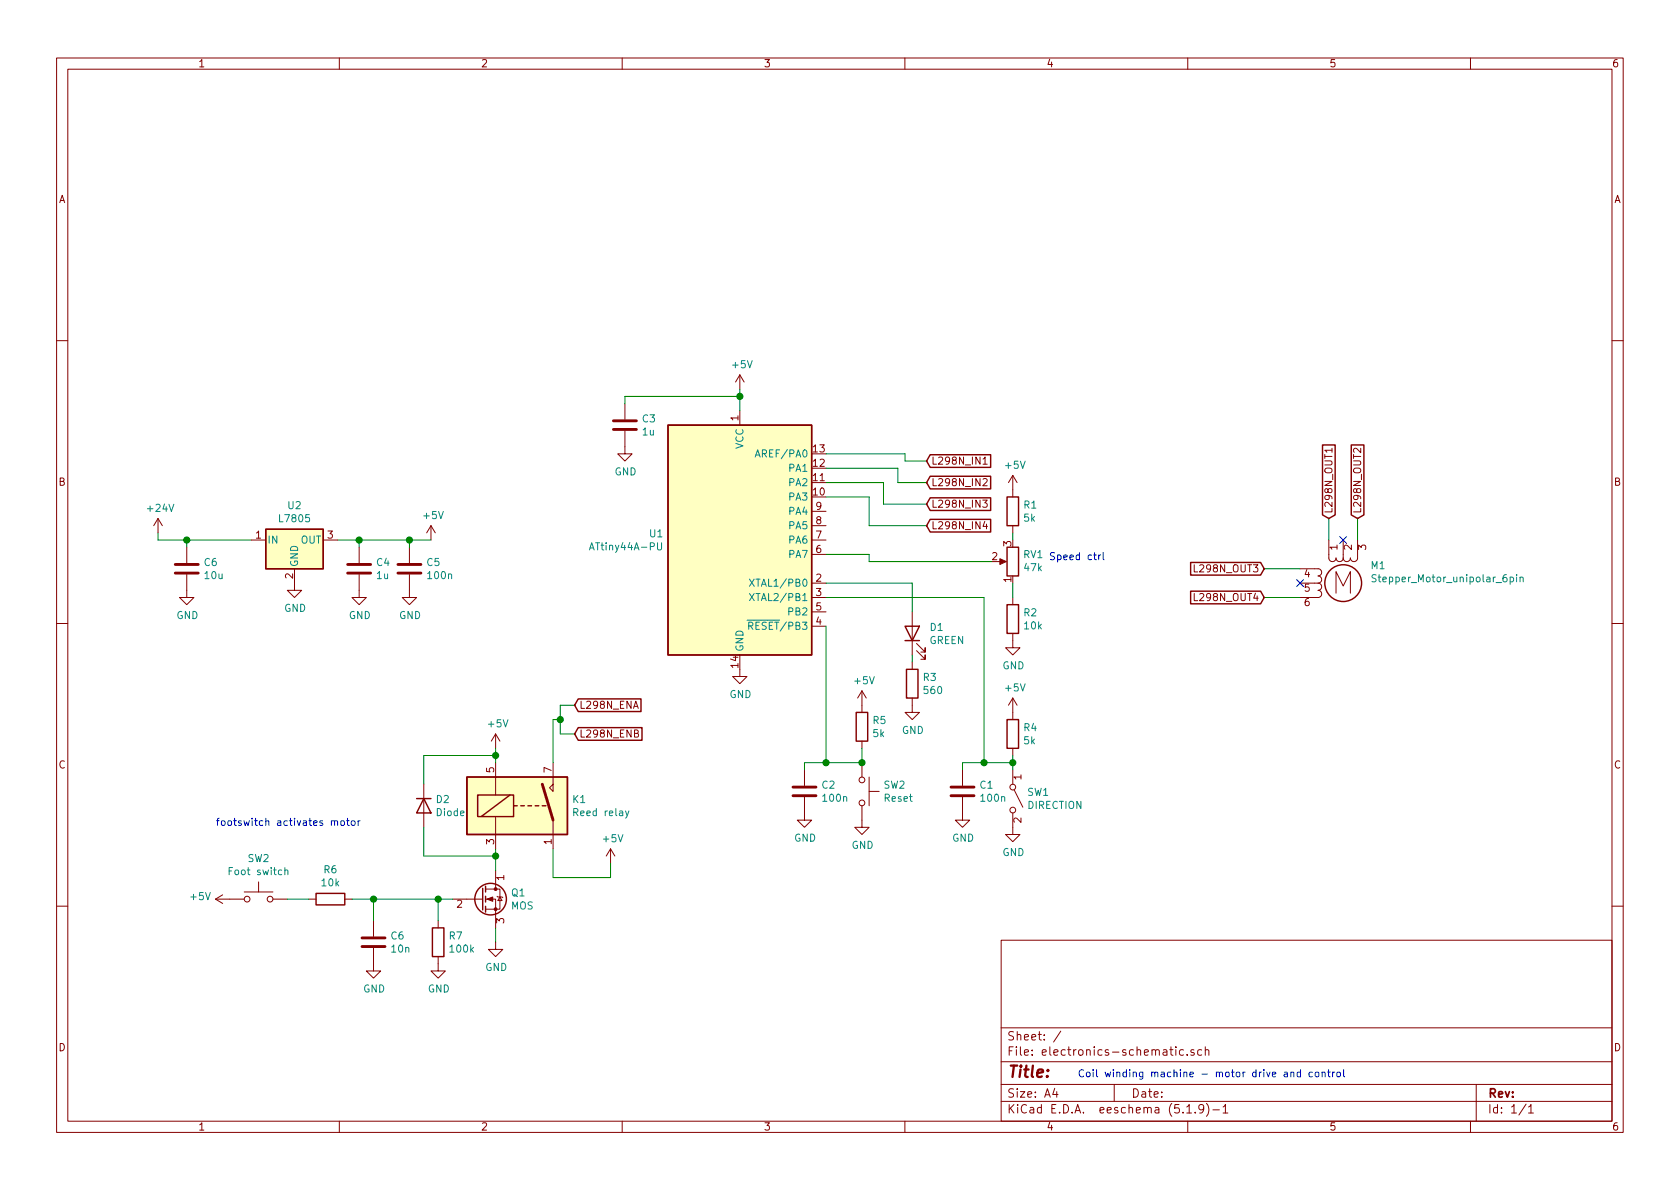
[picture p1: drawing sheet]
<svg xmlns="http://www.w3.org/2000/svg" width="297mm" height="210mm" viewBox="0 0 297 210" stroke-linecap="round" stroke-linejoin="round" font-family="sans-serif">
<g fill="none" stroke="#840000" stroke-width=".18">
<path d="M10 10.3h277v189.9h-277zM12 12.2h273v186.1h-273zM60 10.3v1.9M110 10.3v1.9M160 10.3v1.9M210 10.3v1.9M260 10.3v1.9M10 60.2h2M110.5 76.2v4.1h1.3l-1.3 1.2-1.3-1.2h1.3M110.5 71.4v2.8M130.8 66.3l-.8 1.3M130.8 66.3v2.5"/>
<path d="M130.8 72.6v2.6M130.8 66.3l.8 1.3M235.5 79.6h-1.3l.4 .4M235.5 79.3v.7M240.6 79.3v.8l-.7-.8h-.2l-.4 .2 .1 .5M285 60.2h2M27.9 91.7l-.7 1.3M27.9 91.7v2.5M27.9 91.7l.8 1.3M33 96.8v2.8M44.4 95.5h2.6M57.1 95.5h2.6"/>
<path d="M63.5 96.8v2.8M72.4 96.8v2.8M76.2 93l-.8 1.2M76.2 93v2.5M76.2 93l.8 1.2M143.5 98h2.5M143.5 95.5h2.5M143.5 93h2.5M143.5 90.4h2.5M173.8 88.4h.7l-.4 .5 .4 .1v.5l-.2 .2-.5-.1M173.8 84.8l.5-.2 .2 .4-.7 .9h.7M173.8 81.2l.4-.4v1.3"/>
<path d="M173.8 82.1h.7M174.1 92.2l-.3 .9h.8M174.4 92.7v.8M176.5 99.3h1M179.1 84.1l-.8 1.2M179.1 84.1v3.8M179.1 93v1.2M179.1 84.1l.7 1.2M211.2 99.9v1.2h.6M234.9 95.5v3.2a.63 .63 0 0 0 .7 .6 .63 .63 0 0 0 .6-.6 .63 .63 0 0 0 .7 .6 .63 .63 0 0 0 .6-.6M237.5 95.5v3.2M240 95.5v3.2a.63 .63 0 0 1-.6 .6 .63 .63 0 0 1-.6-.6 .63 .63 0 0 1-.7 .6 .63 .63 0 0 1-.6-.6"/>
<path d="M10 110.3h2M33 101.6v4.1h1.3l-1.3 1.2-1.3-1.2h1.3M52.1 100.6v3.8h1.2l-1.2 1.3-1.3-1.3h1.3M63.5 101.6v4.1h1.3l-1.3 1.2-1.3-1.2h1.3M72.4 101.6v4.1h1.3l-1.3 1.2-1.3-1.2h1.3M130.8 118.4v1.2h1.3l-1.3 1.3-1.3-1.3h1.3M143.5 103.1h2.5M143.5 105.7h2.5M143.5 110.7h2.5M143.5 108.2h2.5M161.3 108.2v7.6M161.3 117.1v1.3"/>
<path d="M162.1 115.1l1.5 1.5v-.8v.8h-.8M162.1 113.8l1.5 1.5v-.8v.8h-.8M179.1 112v2.5h1.2l-1.2 1.3-1.3-1.3h1.3M179.1 105.7v1.2M211.2 104.9v1.3h.6M229.9 100.6h3.1a.63 .63 0 0 1 .7 .6 .63 .63 0 0 1-.7 .6 .63 .63 0 0 1 .7 .7 .63 .63 0 0 1-.7 .6M229.9 103.1h3.1M233 103.1a.63 .63 0 0 1 .7 .7 .63 .63 0 0 1-.7 .6 .63 .63 0 0 1 .7 .6 .63 .63 0 0 1-.7 .7h-3.1M236.2 104.9v-3.8l1.3 2.5 1.3-2.5v3.8M285 110.3h2M74.9 138.7v7.6M87.6 129.8v2.5"/>
<path d="M87.6 134.9v5.7M87.6 129.8l-.7 1.3M87.6 129.8l.8 1.3M97.8 134.9v5l-.6-.6 .6-.6M112 125.3l.4-1.3 .5 1.3M112.2 129.7l.5-.1 .2-.2-.1-.2-.6-.1v1.2h.5l.2-.1v-.3l-.3-.2M142.2 136.1v2.8M152.4 122.2l-.8 1.2M152.4 122.2v3.8M152.4 131.1v1.2M152.4 134.9v2.5M152.4 122.2l.8 1.2"/>
<path d="M153.7 139.9h1.7M153.7 137.4v5.1M161.3 123.4v2.6h1.3l-1.3 1.2-1.3-1.2h1.3M170.2 136.1v2.8M179.1 123.4v3.8M179.1 132.3v1.3M179.1 136.1v2.6M179.1 123.4l-.8 1.3M179.1 123.4l.7 1.3M179.3 139.7l1.5 3M38.1 159h5.1M38.1 159l1.3 .8"/>
<path d="M39.4 158.2l-1.3 .8M43.2 157.7h5.1M45.7 156v1.7M48.3 159h2.5M54.6 159h1.3M61 159h1.2M80 159h5.3M85.9 159h1.7v5.1M85.9 157.2h2.5v3.6h-2.5M87.6 144.4v5.7M87.6 153.9v3.3M87.9 158.5l.1 .1h.8l.1 .1"/>
<path d="M88.4 158.6l.4 .7h-.8zM97.8 145v5.1M107.9 150.1l-.7 1.3M107.9 150.1v2.5M107.9 150.1l.8 1.3M142.2 141v4h1.3l-1.3 1.3-1.2-1.3h1.2M152.4 142.5v3.8h1.3l-1.3 1.3-1.3-1.3h1.3M170.2 141v4h1.2l-1.2 1.3-1.3-1.3h1.3M179.1 143.8v3.8h1.2l-1.2 1.2-1.3-1.2h1.3M10 160.2h2M66 167.6v4.1h1.3l-1.3 1.3-1.2-1.3h1.2M66 162.8v2.8"/>
<path d="M77.5 169.2v2.5h1.2l-1.2 1.3-1.3-1.3h1.3M77.5 162.8v1.3M87.6 166.6v1.3h1.3l-1.3 1.3-1.2-1.3h1.2M177 166.3h108v32h-108zM285 160.2h2M60 198.3v1.9M110 198.3v1.9M160 198.3v1.9M177 194.8h108M177 191.8h108M177 187.8h108M177 181.8h108"/>
<path d="M186.5 192.5l-.4 1h1M186.8 193v1M187.6 182.3l-1.3 2M197 191.8v3M206.8 185.6h.6M207 185.1v1.3l.4 .2M207.9 185.1v.2M207.9 185.6v1M209.2 185.7l-.4-.1-.3 .3 .1 .6 .2 .1 .4-.1M209.8 195.8l.5-.5v1.5M209.8 196.8h.9M209.9 186.5v.1"/>
<path d="M210 198.3v1.9M211.1 185.7l-.4-.1-.2 .2 .1 .2 .5 .2v.3h-.6M211.3 196.7v.1M212.5 185.7l-.5-.1-.2 .3v.6l.2 .1 .5-.1M212.8 196l-.3 .3h-.3l-.2-.3v-.4l.1-.2 .4-.1 .3 .2a1.19 1.19 0 0 1-.3 1.2l-.4 .1M213.1 185.7l.2-.1 .4 .1v.9M213.1 185.1v1.5M213.3 195.1a1.71 1.71 0 0 1 0 2.3M214.5 196.3h1.1M216.3 195.8l.4-.5v1.5M216.3 196.8h.8M260 198.3v1.9"/>
<path d="M261 191.8v6.5M269.8 195.2l-1.2 2M270.3 195.8l.4-.5v1.5M270.3 196.8h.8"/>
<circle cx="152.4" cy="137.9" r=".51"/>
<circle cx="179.1" cy="139.2" r=".51"/>
<circle cx="43.7" cy="159" r=".51"/>
<circle cx="47.8" cy="159" r=".51"/>
<circle cx="152.4" cy="142" r=".51"/>
<circle cx="179.1" cy="143.3" r=".51"/>
</g>
<g fill="none" stroke="#840000" stroke-width=".51">
<path d="M108.5 75.9h4M108.5 74.4h4M31 99.8h4.1M61.5 99.8h4M70.4 99.8h4M31 101.3h4.1M61.5 101.3h4M70.4 101.3h4M95.9 138.7l1.9 6.3M140.2 139.2h4.1M168.1 139.2h4.1M140.2 140.7h4.1"/>
<path d="M168.1 140.7h4.1M64 167.4h4.1M64 165.9h4.1"/>
</g>
<g fill="none" stroke="#840000" stroke-width=".25">
<path d="M118.1 75.2h25.4v40.6h-25.4zM233.8 78.7h2.3v12.4l-1.2 .6-1.1-.6zM238.9 78.7h2.2v12.4l-1.1 .6-1.1-.6zM47 93.6h10.1v7h-10.1zM164.5 91.8h10.7v2.3h-10.7l-.7-1.1zM164.5 88h10.7v2.3h-10.7l-.7-1.2zM164.5 84.2h10.7v2.3h-10.7l-.7-1.2zM164.5 80.4h10.7v2.2h-10.7l-.7-1.1zM178.1 87.9h2v5.1h-2zM178.1 96.8h2v5h-2zM210.5 99.5h12.4l.6 1.1-.6 1.1h-12.4zM160 110.7h2.6l-1.3 2.6z"/>
<path d="M160 113.3h2.6M160.3 118.4h2v5h-2zM178.1 106.9h2v5.1h-2zM210.5 104.5h12.4l.6 1.2-.6 1.1h-12.4zM82.5 137.4h17.8v10.2h-17.8zM102.2 128.7h11.3v2.2h-11.3l-.6-1.1zM102.2 123.6h11.1v2.2h-11.1l-.6-1.1zM151.4 126h2v5.1h-2zM178.1 127.2h2v5.1h-2zM55.9 158h5.1v2h-5.1zM73.7 141.2h2.5M74.9 141.2l1.3 2.6h-2.5z"/>
<path d="M84.5 140.6h6.3v3.8h-6.3zM85.3 157.1v3.8M85.9 156.7v1M85.9 158.5v1M90.2 140.6l-5.1 3.8M90.8 142.5h.6M92.1 142.5h.6M93.3 142.5h.7M94.6 142.5h.6M95.9 142.5h.6M76.5 164.1h2v5.1h-2zM85.9 160.3v1"/>
<circle cx="237.5" cy="103.1" r="3.3"/>
<circle cx="86.7" cy="159" r="2.79"/>
</g>
<g fill="#840000" stroke="#840000" stroke-width=".18">
<path d="M86.1 159l1-.4v.8z"/>
<path d="M176.8 98.8l1.1 .5-1.1 .5z"/>
<circle cx="87.6" cy="160.8" r=".25"/>
<circle cx="87.6" cy="157.2" r=".25"/>
</g>
<g fill="#ffffc2" stroke="#ffffc2" stroke-width=".18">
<path d="M118.1 75.2h25.4v40.6h-25.4z"/>
<path d="M47 93.6h10.1v7h-10.1z"/>
<path d="M82.5 137.4h17.8v10.2h-17.8z"/>
</g>
<g fill="none" stroke="#008484" stroke-width=".18">
<path d="M116.3 96v1l.2 .3h.2l.3-.3v-1M133.5 80.8l.5-1.3 .4 1.3M133.7 80.5h.6M132.1 109.7h1.2M132.4 110.7l.6-.1 .1-.1-.1-.3-.1-.2h-.5v1.3M132.5 102.4l.8 1.3M132.5 104.9l.8 1.3M132.7 110.7l.4 .6M133.3 102.4l-.8 1.3M133.3 104.9l-.8 1.3M243.3 101.7l-.5-.1-.2 .1v.3l.1 .2 .5 .2 .1 .3-.2 .2-.5-.1M267 102.1h.4l.2 .2-.1 .5h-.5"/>
<path d="M268.1 101.6v.1M268.1 102.1v.8M268.8 102.2l.1-.1h.3l.1 .8M268.8 102.1v.8M50.4 154l.1-.2 .4 .1v.8M50.4 153.4v1.3M111.2 143.4l-.4 1.1-.2 .2"/>
</g>
<g fill="none" stroke="#008400" stroke-width=".18">
<path d="M130.8 70.1h-20.3v1.3M130.8 68.8v3.8M27.9 94.2v1.3h16.5M33 95.5v1.3M59.7 95.5h16.5M63.5 95.5v1.3M72.4 95.5v1.3M146 87.9h7.7v5.1h10.1M146 98h7.7v1.3h21.6M146 85.3h10.2v3.8h7.6M146 82.8h12.7v2.5h5.1M146 80.3h14v1.2h3.8"/>
<path d="M179.1 94.2v1.3M234.9 91.7v3.8M240 91.7v3.8M146 103.1h15.3v5.1M146 105.7h28v29.2M146 110.7v24.2M161.3 115.8v1.3M179.1 103.1v2.6M223.5 105.7h6.4M223.5 100.6h6.4M87.6 132.3v2.6M87.6 133.6h-12.7v5.1"/>
<path d="M99.1 127.2h-1.3v7.7M101.6 124.7h-2.5v5.1h2.5M152.4 132.3v2.6h-10.2v1.2M179.1 134.9h-8.9v1.2M179.1 133.6v2.5M50.8 159h3.8M62.2 159h17.8M66 159v3.8M74.9 146.3v5.1h12.7M77.5 159v3.8M87.6 150.1v3.8M97.8 150.1v5.1h10.1v-2.6"/>
<path d="M87.6 164.1v2.5"/>
</g>
<g fill="none" stroke="#0000c2" stroke-width=".18">
<path d="M194.3 98.1v.9M194.6 98.1l-.3 .3M195 97.7v1.1l.2 .2M58.6 145.3l.2-.2 .3 .1 .1 .8M59.2 145.3l.1-.2 .3 .1 .1 .8M60.4 145.2l.3-.1 .2 .3-.1 .5-.3 .1-.2-.2zM61.3 145.1h.4M61.4 144.7v1.1l.3 .2M62.2 145.2l.3-.1 .3 .3-.1 .5-.3 .1-.3-.3zM63.3 145.1v.9M63.7 145.1l-.4 .3M227.1 189.6h.5v.8"/>
<path d="M227.6 189.9h-.4l-.2 .2 .2 .3h.4M228.2 189.7l.2-.1h.3l.1 .8M228.2 189.6v.8M229.9 189.6h-.3l-.3 .2 .1 .6h.5M229.9 189.1v1.3M232.1 189.6h-.4l-.3 .2 .2 .6h.5M232.6 189.7l.2-.1 .3 .1 .1 .5-.1 .2h-.3l-.2-.1zM233.8 189.7l.1-.1h.3l.1 .8M233.8 189.6v.8M234.7 189.6h.5M234.9 189.1v1.1l.3 .2M235.6 189.6v.8"/>
<path d="M236 189.6l-.4 .2M236.5 189.6h.3l.2 .2v.4l-.2 .2h-.3l-.2-.2zM237.6 189.1v1.1l.1 .2"/>
</g>
<g fill="#008400" stroke="#008400" stroke-width=".25">
<circle cx="99.1" cy="127.2" r=".51"/>
<circle cx="87.6" cy="133.6" r=".51"/>
<circle cx="66" cy="159" r=".51"/>
<circle cx="77.5" cy="159" r=".51"/>
<circle cx="87.6" cy="151.4" r=".51"/>
<circle cx="33" cy="95.5" r=".51"/>
<circle cx="72.4" cy="95.5" r=".51"/>
<circle cx="63.5" cy="95.5" r=".51"/>
<circle cx="179.1" cy="134.9" r=".51"/>
<circle cx="174" cy="134.9" r=".51"/>
<circle cx="152.4" cy="134.9" r=".51"/>
<circle cx="130.8" cy="70.1" r=".51"/>
<circle cx="146.1" cy="134.9" r=".51"/>
</g>
<path d="M236.9 94.9l1.2 1.2M238.1 94.9l-1.2 1.2M229.3 102.5l1.2 1.2M230.5 102.5l-1.2 1.2" fill="none" stroke="#000084" stroke-width=".18"/>
<text font-size="2.8" fill="#840000" x="178" y="190.5">Title:</text>
<g font-size="2.1" fill="#840000">
<text x="178" y="184">Sheet: /</text>
<text x="178" y="186.7">File: electronics-schematic.sch</text>
<text x="178" y="196.9">KiCad E.D.A. eeschema (5.1.9)-1</text>
<text x="178" y="194.1">Size: A4</text>
<text x="200" y="194.1">Date:</text>
<text x="263" y="194.1">Rev:</text>
<text x="263" y="196.9">Id: 1/1</text>
</g>
<g font-size="1.8" fill="#840000">
<text x="35" y="11.9">1</text>
<text x="85" y="11.9">2</text>
<text x="135" y="11.9">3</text>
<text x="185" y="11.9">4</text>
<text x="235" y="11.9">5</text>
<text x="285" y="11.9">6</text>
<text x="10.4" y="35.9">A</text>
<text x="285.4" y="35.9">A</text>
<text x="130.6" y="74.4" transform="rotate(-90 130.6 74.4)">1</text>
<text x="143.8" y="82.5">12</text>
<text x="143.8" y="80">13</text>
<text x="164.6" y="82.2">L298N_IN1</text>
<text x="10.4" y="85.9">B</text>
<text x="143.8" y="87.6">10</text>
<text x="143.8" y="85.1">11</text>
<text x="164.6" y="89.8">L298N_IN3</text>
<text x="164.6" y="86">L298N_IN2</text>
<text x="285.4" y="85.9">B</text>
<text x="45.2" y="95.2">1</text>
<text x="57.9" y="95.2">3</text>
<text x="144.3" y="95.2">7</text>
<text x="144.3" y="92.7">8</text>
<text x="144.3" y="90.2">9</text>
<text x="164.6" y="93.6">L298N_IN4</text>
<text x="235.6" y="90.9" transform="rotate(-90 235.6 90.9)">L298N_OUT1</text>
<text x="240.7" y="90.9" transform="rotate(-90 240.7 90.9)">L298N_OUT2</text>
<text x="144.3" y="97.8">6</text>
<text x="175.4" y="99.1">2</text>
<text x="178.8" y="96.6" transform="rotate(-90 178.8 96.6)">3</text>
<text x="211.7" y="101.2">L298N_OUT3</text>
<text x="236.5" y="97.3" transform="rotate(-90 236.5 97.3)">1</text>
<text x="239" y="97.3" transform="rotate(-90 239 97.3)">2</text>
<text x="241.6" y="97.3" transform="rotate(-90 241.6 97.3)">3</text>
<text x="51.8" y="102.3" transform="rotate(-90 51.8 102.3)">2</text>
<text x="144.3" y="102.9">2</text>
<text x="144.3" y="105.4">3</text>
<text x="144.3" y="107.9">5</text>
<text x="178.8" y="103" transform="rotate(-90 178.8 103)">1</text>
<text x="211.7" y="106.3">L298N_OUT4</text>
<text x="230.7" y="102.1">4</text>
<text x="230.7" y="104.6">5</text>
<text x="230.7" y="107.2">6</text>
<text x="144.3" y="110.5">4</text>
<text x="130.6" y="118.1" transform="rotate(-90 130.6 118.1)">14</text>
<text x="102.4" y="125.3">L298N_ENA</text>
<text x="102.4" y="130.4">L298N_ENB</text>
<text x="10.4" y="135.9">C</text>
<text x="87.4" y="136.6" transform="rotate(-90 87.4 136.6)">5</text>
<text x="97.5" y="136.6" transform="rotate(-90 97.5 136.6)">7</text>
<text x="180.6" y="137.9" transform="rotate(-90 180.6 137.9)">1</text>
<text x="285.4" y="135.9">C</text>
<text x="87.4" y="149.3" transform="rotate(-90 87.4 149.3)">3</text>
<text x="97.5" y="149.3" transform="rotate(-90 97.5 149.3)">1</text>
<text x="180.6" y="145.5" transform="rotate(-90 180.6 145.5)">2</text>
<text x="89.2" y="155.7" transform="rotate(-90 89.2 155.7)">1</text>
<text x="80.8" y="160.5">2</text>
<text x="89.2" y="163.3" transform="rotate(-90 89.2 163.3)">3</text>
<text x="10.4" y="185.9">D</text>
<text x="285.4" y="185.9">D</text>
<text x="35" y="199.9">1</text>
<text x="85" y="199.9">2</text>
<text x="135" y="199.9">3</text>
<text x="185" y="199.9">4</text>
<text x="235" y="199.9">5</text>
<text x="285" y="199.9">6</text>
</g>
<g font-size="1.8" fill="#008484">
<text x="129.6" y="65.1">+5V</text>
<text x="113.6" y="74.7">C3</text>
<text x="113.6" y="77">1u</text>
<text x="131.4" y="79.4" transform="rotate(-90 131.4 79.4)">VCC</text>
<text x="134.3" y="80.9">AREF/PA0</text>
<text x="139.6" y="83.4">PA1</text>
<text x="177.9" y="82.9">+5V</text>
<text x="108.7" y="84.1">GND</text>
<text x="139.6" y="88.5">PA3</text>
<text x="139.6" y="86">PA2</text>
<text x="181.1" y="89.9">R1</text>
<text x="26.2" y="90.5">+24V</text>
<text x="49.6" y="92.3">L7805</text>
<text x="51" y="90">U2</text>
<text x="75" y="91.8">+5V</text>
<text x="114.9" y="95">U1</text>
<text x="139.6" y="93.6">PA5</text>
<text x="139.6" y="91.1">PA4</text>
<text x="181.1" y="92.2">5k</text>
<text x="36.1" y="100.1">C6</text>
<text x="47.2" y="96.1">IN</text>
<text x="52.7" y="100.3" transform="rotate(-90 52.7 100.3)">GND</text>
<text x="53.2" y="96.1">OUT</text>
<text x="66.6" y="100.1">C4</text>
<text x="75.5" y="100.1">C5</text>
<text x="104.8" y="97.3">ATtiny44A-PU</text>
<text x="139.6" y="98.7">PA7</text>
<text x="139.6" y="96.1">PA6</text>
<text x="181.2" y="101">47k</text>
<text x="242.4" y="100.7">M1</text>
<text x="36.3" y="102.4">10u</text>
<text x="66.6" y="102.4">1u</text>
<text x="75.8" y="102.4">100n</text>
<text x="133.5" y="103.8">XTAL1/PB0</text>
<text x="133.5" y="106.3">XTAL2/PB1</text>
<text x="243.5" y="103">Stepper_Motor_unipolar_6pin</text>
<text x="31.2" y="109.5">GND</text>
<text x="50.2" y="108.2">GND</text>
<text x="61.7" y="109.5">GND</text>
<text x="70.6" y="109.5">GND</text>
<text x="133.2" y="111.4">RESET/PB3</text>
<text x="139.6" y="108.8">PB2</text>
<text x="164.3" y="113.9">GREEN</text>
<text x="164.5" y="111.6">D1</text>
<text x="181.1" y="109">R2</text>
<text x="181.2" y="111.3">10k</text>
<text x="131.4" y="115.3" transform="rotate(-90 131.4 115.3)">GND</text>
<text x="177.2" y="118.4">GND</text>
<text x="129" y="123.4">GND</text>
<text x="151.2" y="121">+5V</text>
<text x="163.3" y="120.4">R3</text>
<text x="163.5" y="122.7">560</text>
<text x="177.9" y="122.3">+5V</text>
<text x="86.4" y="128.6">+5V</text>
<text x="154.4" y="128">R5</text>
<text x="154.4" y="130.3">5k</text>
<text x="159.5" y="129.8">GND</text>
<text x="181.1" y="129.3">R4</text>
<text x="181.1" y="131.6">5k</text>
<text x="77.2" y="142">D2</text>
<text x="101.3" y="142">K1</text>
<text x="145.4" y="139.5">C2</text>
<text x="145.6" y="141.8">100n</text>
<text x="156.3" y="139.5">SW2</text>
<text x="156.4" y="141.8">Reset</text>
<text x="173.3" y="139.5">C1</text>
<text x="173.6" y="141.8">100n</text>
<text x="181.7" y="140.7">SW1</text>
<text x="181.7" y="143">DIRECTION</text>
<text x="77.2" y="144.3">Diode</text>
<text x="101.8" y="144.3">Reed relay</text>
<text x="106.7" y="148.9">+5V</text>
<text x="140.4" y="148.8">GND</text>
<text x="168.4" y="148.8">GND</text>
<text x="40.8" y="154.8">Foot switch</text>
<text x="43.8" y="152.4">SW2</text>
<text x="57.3" y="154.4">R6</text>
<text x="150.6" y="150.1">GND</text>
<text x="177.2" y="151.4">GND</text>
<text x="33.8" y="159.2">+5V</text>
<text x="56.9" y="156.7">10k</text>
<text x="90.3" y="160.8">MOS</text>
<text x="90.5" y="158.5">Q1</text>
<text x="69.2" y="166.1">C6</text>
<text x="79.5" y="166.1">R7</text>
<text x="69.3" y="168.4">10n</text>
<text x="79.7" y="168.4">100k</text>
<text x="85.8" y="171.7">GND</text>
<text x="64.2" y="175.5">GND</text>
<text x="75.6" y="175.5">GND</text>
</g>
<g font-size="1.8" fill="#0000c2">
<text x="181" y="98.7">RV1 Speed ctrl</text>
<text x="38.1" y="146">footswitch activates motor</text>
<text x="190.5" y="190.5">Coil winding machine - motor drive and control</text>
</g>
</svg>
